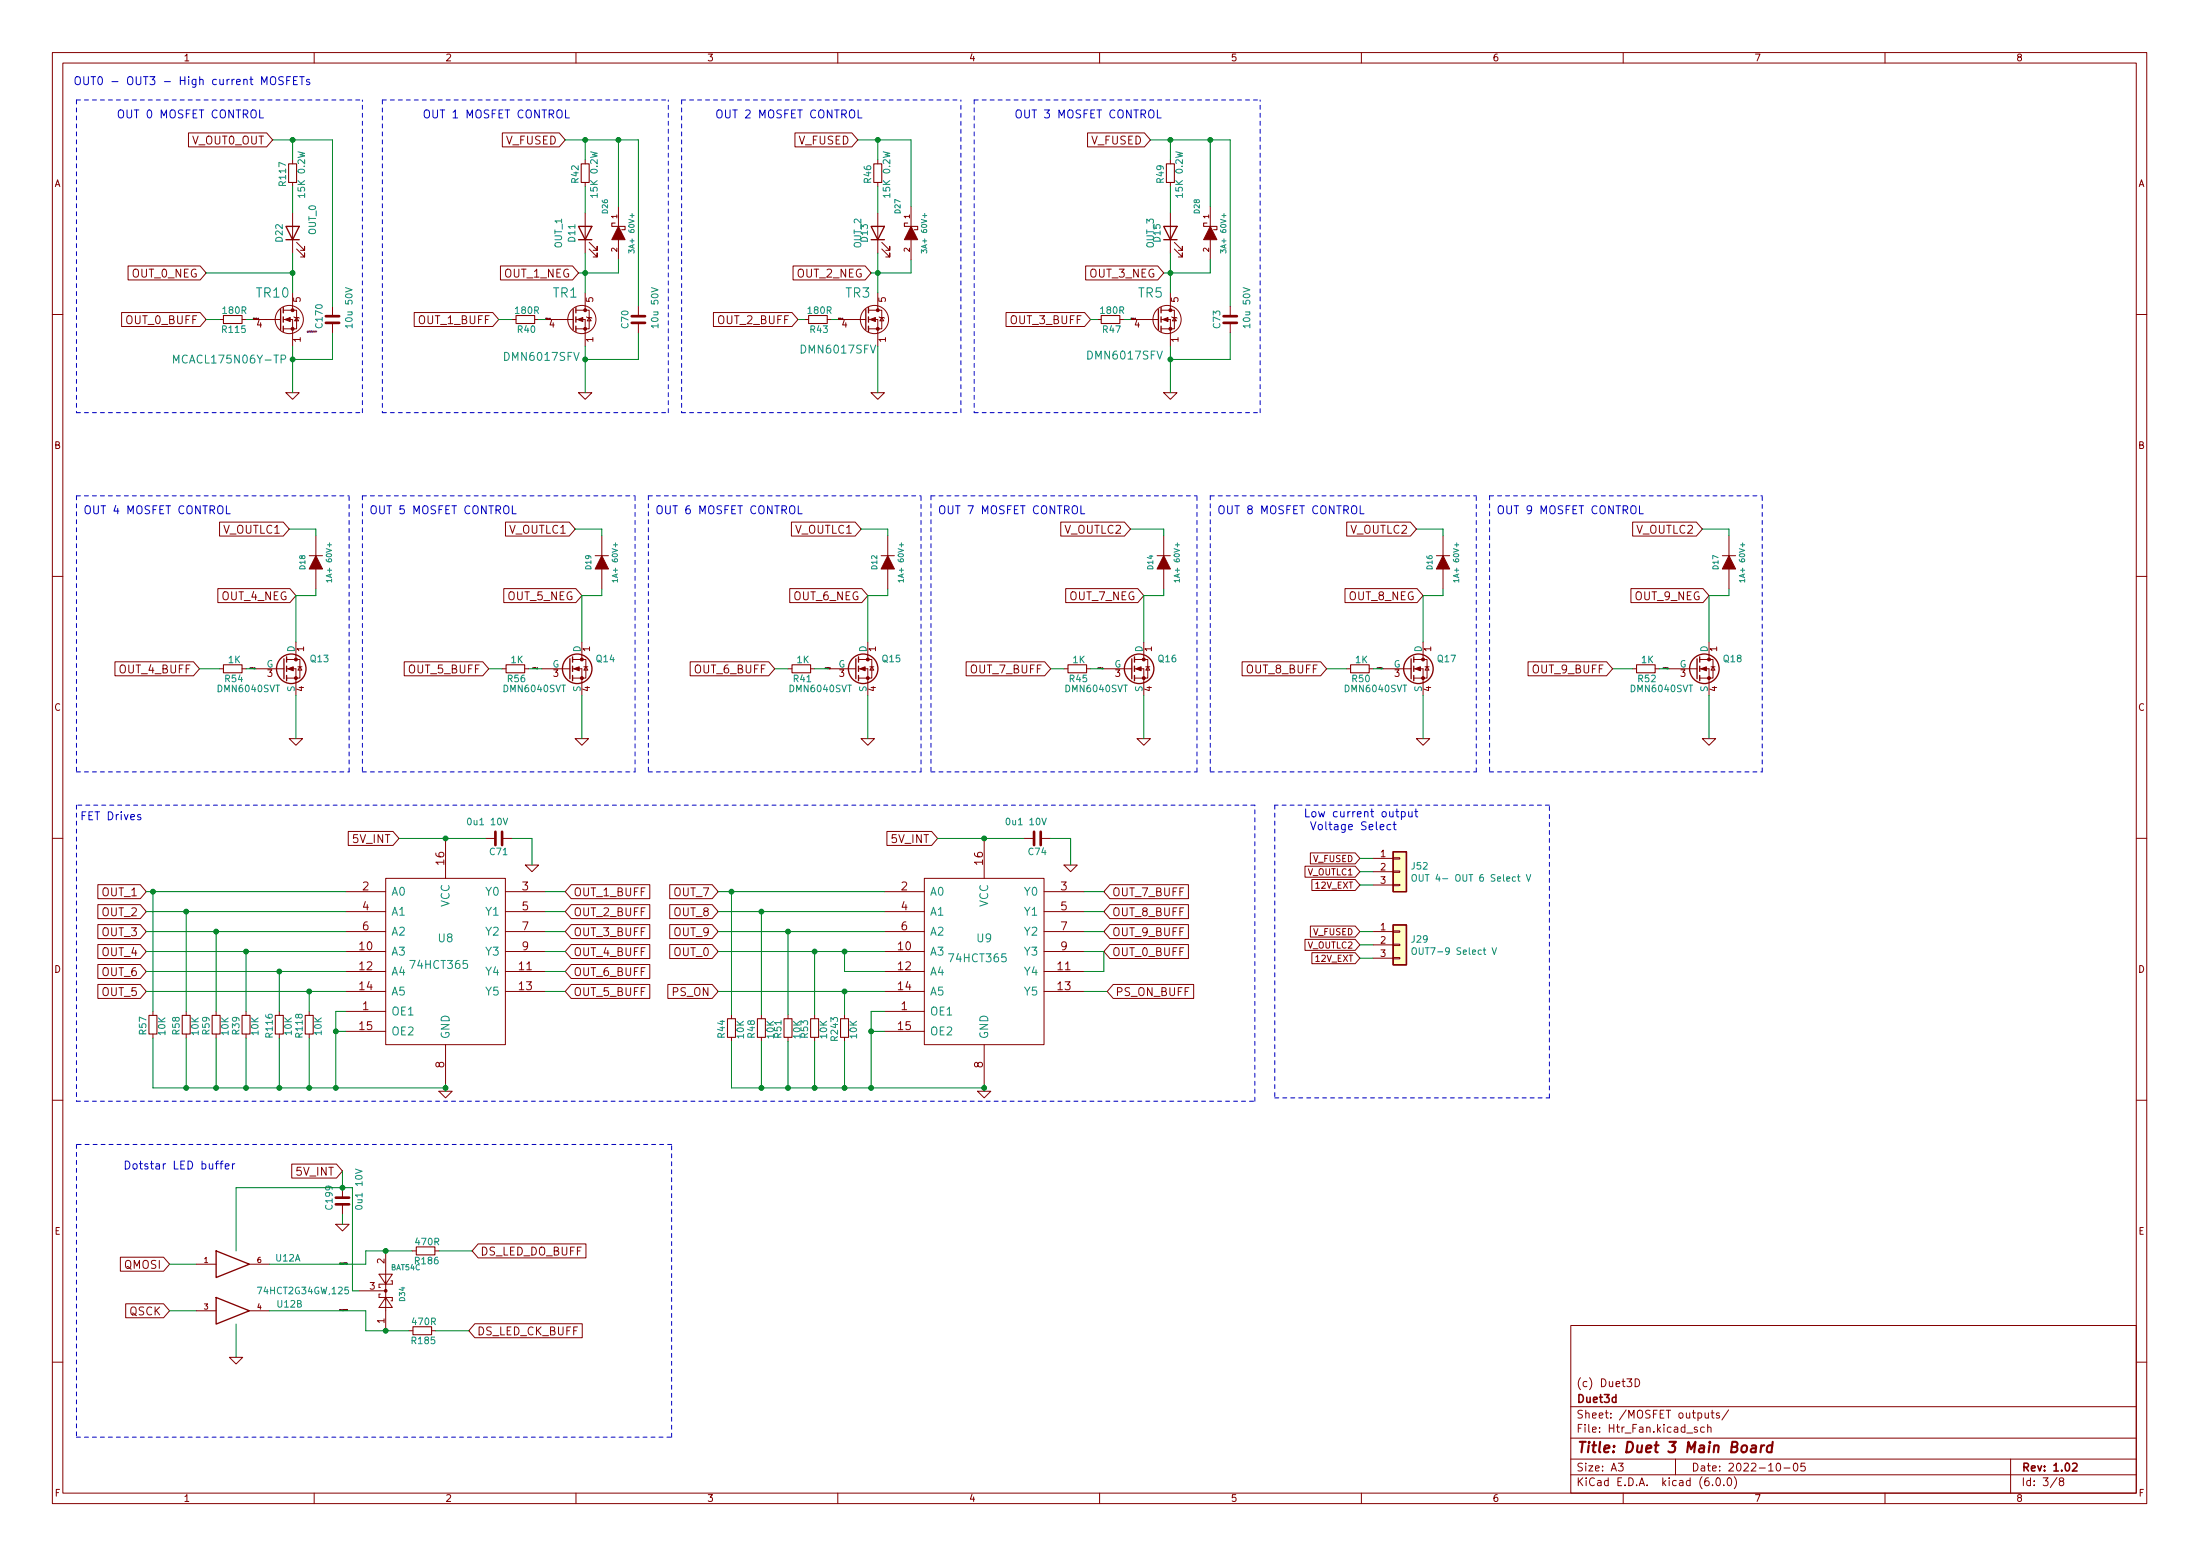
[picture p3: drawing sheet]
<svg xmlns="http://www.w3.org/2000/svg" width="420mm" height="297mm" viewBox="0 0 420 297" stroke-linecap="round" stroke-linejoin="round" font-family="sans-serif">
<g fill="none" stroke="#840000" stroke-width=".19">
<path d="M10 10h400v277h-400zM12 12h396v273h-396zM60 10v2M110 10v2M160 10v2M210 10v2M260 10v2M310 10v2M360 10v2M36 25.4h14.9l1.2 1.3-1.2 1.3h-14.9zM55.9 30.5v.8M55.9 34.8v.8"/>
<path d="M95.9 25.4h10.9l1.1 1.3-1.1 1.3h-10.9zM111.8 30.5v.8M111.8 34.8v.8M118.1 39.4v3.8M151.8 25.4h10.9l1.1 1.3-1.1 1.3h-10.9zM167.6 30.5v.8M167.6 34.8v.8M174 39.4v3.8M207.7 25.4h10.9l1.1 1.3-1.1 1.3h-10.9zM223.5 30.5v.8M223.5 34.8v.8M231.1 39.4v3.8"/>
<path d="M23.2 59.7h15l1.2 1.3-1.2 1.3h-15zM24.5 50.8h13.7l1.2 1.3-1.2 1.3h-13.7zM54.1 59.2h1.8M55.9 59.2h.7v3.6h-2.5M55.9 40.7v7.6M55.9 55.9v3.3M56.6 47.5l1.6 1.6v-.8v.8h-.8M56.6 46.3l1.6 1.5v-.8v.8h-.8M63.5 58.5v1.9M79.1 59.7h15l1.1 1.3-1.1 1.3h-15zM95.6 50.8h13.7l1.2 1.3-1.2 1.3h-13.7zM110 59.2h1.8"/>
<path d="M111.8 59.2h.7v3.6h-2.5M111.8 40.7v7.6M111.8 55.9v3.3M112.5 47.5l1.5 1.6v-.8v.8h-.7M112.5 46.3l1.5 1.5v-.8v.8h-.7M118.1 45.8v3.8M121.9 58.5v1.9M136.3 59.7h15l1.1 1.3-1.1 1.3h-15zM151.5 50.8h13.7l1.2 1.3-1.2 1.3h-13.7zM165.9 59.2h1.7M167.6 59.2h.8v3.6h-2.5M167.6 40.7v7.6"/>
<path d="M167.6 55.9v3.3M168.4 47.5l1.5 1.6v-.8v.8h-.7M168.4 46.3l1.5 1.5v-.8v.8h-.7M174 45.8v3.8M192.1 59.7h15l1.2 1.3-1.2 1.3h-15zM207.3 50.8h13.8l1.1 1.3-1.1 1.3h-13.8zM221.7 59.2h1.8M223.5 59.2h.8v3.6h-2.6M223.5 40.7v7.6M223.5 55.9v3.3M224.3 47.5l1.5 1.6v-.8v.8h-.8M224.3 46.3l1.5 1.5v-.8v.8h-.8"/>
<path d="M231.1 45.8v3.8M234.9 58.5v1.9M10 60h2M41.9 61h.8M46.2 61h.8M48.3 61h5.3M54.1 61h1.8v5.1M54.6 75h2.5l-1.2 1.2zM56.1 60.5l1 .2M56.6 60.6l.4 .7h-.7zM63.5 61.6v1.9M97.8 61h.8"/>
<path d="M102.1 61h.8M104.1 61h5.4M110 61h1.8v5.1M110.5 75h2.5l-1.2 1.2zM112 60.5l1 .2M112.5 60.6l.4 .7h-.8zM121.9 61.6v1.9M153.7 61h.7M158 61h.7M160 61h5.4M165.9 61h1.7v5.1M166.4 75h2.5l-1.3 1.2z"/>
<path d="M167.9 60.5l1 .2M168.4 60.6l.4 .7h-.8zM209.5 61h.8M213.9 61h.7M215.9 61h5.3M221.7 61h1.8v5.1M222.2 75h2.6l-1.3 1.2zM223.8 60.5l1 .2M224.3 60.6l.4 .7h-.8zM234.9 61.6v1.9M408 60h2M41.9 99.7h12.2l1.1 1.3-1.1 1.3h-12.2z"/>
<path d="M96.5 99.7h12.2l1.2 1.3-1.2 1.3h-12.2zM151.1 99.7h12.2l1.2 1.3-1.2 1.3h-12.2zM202.6 99.7h12.2l1.1 1.3-1.1 1.3h-12.2zM257.2 99.7h12.2l1.1 1.3-1.1 1.3h-12.2zM311.8 99.7h12.2l1.1 1.3-1.1 1.3h-12.2zM10 110h2M41.6 112.4h13.8l1.1 1.3-1.1 1.3h-13.8zM59.1 106.1h2.5M60.3 102.3v3.8M60.3 108.6v3.8M96.2 112.4h13.8l1.1 1.3-1.1 1.3h-13.8zM113.7 106.1h2.5"/>
<path d="M114.9 102.3v3.8M114.9 108.6v3.8M150.8 112.4h13.8l1.1 1.3-1.1 1.3h-13.8zM168.3 106.1h2.5M169.5 102.3v3.8M169.5 108.6v3.8M203.5 112.4h13.8l1.1 1.3-1.1 1.3h-13.8zM221 106.1h2.5M222.2 102.3v3.8M222.2 108.6v3.8M256.9 112.4h13.7l1.2 1.3-1.2 1.3h-13.7zM274.3 106.1h2.6"/>
<path d="M275.6 102.3v3.8M275.6 108.6v3.8M311.5 112.4h13.7l1.2 1.3-1.2 1.3h-13.7zM328.9 106.1h2.6M330.2 102.3v3.8M330.2 108.6v3.8M408 110h2M22 126.3h15l1.1 1.4-1.1 1.3h-15zM41.9 127.7h.8M46.2 127.7h.8M48.9 127.7h5.3M54.7 127.7h1.8v5.1"/>
<path d="M54.7 125.9h1.8M56.5 125.9h.8v3.5h-2.6M56.5 122.6v3.3M56.9 127.3h.8M57.3 127.3l.4 .6h-.8zM77.2 126.3h15l1.1 1.4-1.1 1.3h-15zM95.9 127.7h.7M100.2 127.7h.8M103.5 127.7h5.3M109.3 127.7h1.8v5.1M109.3 125.9h1.8M111.1 125.9h.8v3.5h-2.6"/>
<path d="M111.1 122.6v3.3M111.5 127.3h.8M111.9 127.3l.4 .6h-.8zM131.8 126.3h15l1.2 1.4-1.2 1.3h-15zM150.5 127.7h.8M154.8 127.7h.8M158.1 127.7h5.3M164 127.7h1.7v5.1M164 125.9h1.7M165.7 125.9h.8v3.5h-2.5M165.7 122.6v3.3M166.1 127.3h.8"/>
<path d="M166.5 127.3l.4 .6h-.8zM184.5 126.3h15l1.2 1.4-1.2 1.3h-15zM203.2 127.7h.8M207.5 127.7h.8M210.8 127.7h5.4M216.7 127.7h1.7v5.1M216.7 125.9h1.7M218.4 125.9h.8v3.5h-2.5M218.4 122.6v3.3M218.8 127.3h.8M219.2 127.3l.4 .6h-.8zM237.2 126.3h15l1.2 1.4-1.2 1.3h-15z"/>
<path d="M257.2 127.7h.7M261.5 127.7h.8M264.2 127.7h5.3M270 127.7h1.8v5.1M270 125.9h1.8M271.8 125.9h.7v3.5h-2.5M271.8 122.6v3.3M272.2 127.3h.7M272.5 127.3l.4 .6h-.7zM291.8 126.3h15l1.2 1.4-1.2 1.3h-15zM311.8 127.7h.7M316.1 127.7h.8"/>
<path d="M318.8 127.7h5.3M324.6 127.7h1.8v5.1M324.6 125.9h1.8M326.4 125.9h.8v3.5h-2.6M326.4 122.6v3.3M326.8 127.3h.7M327.2 127.3l.3 .6h-.7zM55.2 141h2.6l-1.3 1.3zM66.5 158.7h8.6l1.1 1.4-1.1 1.3h-8.6zM109.9 141h2.5l-1.3 1.3zM164.5 141h2.5l-1.3 1.3zM169.4 158.7h8.5l1.2 1.4-1.2 1.3h-8.5z"/>
<path d="M217.2 141h2.5l-1.3 1.3zM270.5 141h2.5l-1.2 1.3zM325.1 141h2.6l-1.3 1.3zM10 160h2M18.7 176.5h8.1l1.1 1.3-1.1 1.4h-8.1zM18.7 172.7h8.1l1.1 1.3-1.1 1.4h-8.1zM18.7 168.9h8.1l1.1 1.3-1.1 1.4h-8.1zM66 170.2h7.7M66 174h7.7M66 177.8h7.7M73.7 167.7h22.8v31.7h-22.8zM85.1 160.1v7.6"/>
<path d="M92.7 160.1h1.9M95.9 160.1h1.9M96.5 170.2h7.6M96.5 174h7.6M96.5 177.8h7.6M100.3 165.1h2.6l-1.3 1.3zM109.1 168.9h15v2.7h-15l-1.2-1.4zM109.1 172.7h15v2.7h-15l-1.2-1.4zM109.1 176.5h15v2.7h-15l-1.2-1.4zM127.9 168.9h8.1l1.2 1.3-1.2 1.4h-8.1zM127.9 176.5h8.1l1.2 1.3-1.2 1.4h-8.1zM127.9 172.7h8.1l1.2 1.3-1.2 1.4h-8.1z"/>
<path d="M168.9 170.2h7.6M168.9 174h7.6M168.9 177.8h7.6M176.5 167.7h22.9v31.7h-22.9zM188 160.1v7.6M195.6 160.1h1.9M198.8 160.1h1.9M199.4 170.2h7.6M199.4 174h7.6M199.4 177.8h7.6M203.2 165.1h2.5l-1.2 1.3zM212 172.7h15v2.7h-15l-1.2-1.4z"/>
<path d="M212 176.5h15v2.7h-15l-1.2-1.4zM212 168.9h15v2.7h-15l-1.2-1.4zM249.2 179.3h9.6l.9 1.1-.9 1h-9.6zM249.2 165.4h9.6l.9 1-.9 1.1h-9.6zM250.3 176.8h8.5l.9 1-.9 1.1h-8.5zM250.3 162.8h8.5l.9 1.1-.9 1h-8.5zM250.5 167.9h8.3l.9 1-.9 1.1h-8.3zM262.3 177.8h3.8M262.3 163.9h3.8M262.3 166.4h3.8M262.3 168.9h3.8M266.1 177.7h1.2v.3h-1.2z"/>
<path d="M266.1 168.8h1.2v.3h-1.2zM266.1 166.3h1.2v.2h-1.2zM266.1 163.7h1.2v.3h-1.2zM408 160h2M18.7 187.9h8.1l1.1 1.4-1.1 1.3h-8.1zM18.7 184.1h8.1l1.1 1.4-1.1 1.3h-8.1zM18.7 180.3h8.1l1.1 1.3-1.1 1.4h-8.1zM29.2 193.1v.7M29.2 197.4v.8M35.6 193.1v.7M35.6 197.4v.8M41.3 193.1v.7"/>
<path d="M41.3 197.4v.8M47 193.1v.7M47 197.4v.8M53.3 193.1v.7M53.3 197.4v.8M59.1 193.1v.7M59.1 197.4v.8M66 193.1h7.7M66 181.6h7.7M66 185.5h7.7M66 189.3h7.7M66 196.9h7.7"/>
<path d="M85.1 199.4v7.6M96.5 181.6h7.6M96.5 185.5h7.6M96.5 189.3h7.6M109.1 180.3h15v2.7h-15l-1.2-1.4zM109.1 187.9h15v2.7h-15l-1.2-1.3zM109.1 184.1h15v2.7h-15l-1.2-1.3zM127.5 187.9h8.5l1.2 1.4-1.2 1.3h-8.5zM127.9 180.3h8.1l1.2 1.3-1.2 1.4h-8.1zM139.7 193.7v.8M139.7 198v.8M145.4 193.7v.8"/>
<path d="M145.4 198v.8M150.5 193.7v.8M150.5 198v.8M155.6 193.7v.8M155.6 198v.8M161.3 193.7v.8M161.3 198v.8M168.9 193.1h7.6M168.9 181.6h7.6M168.9 185.5h7.6M168.9 189.3h7.6M168.9 196.9h7.6"/>
<path d="M188 199.4v7.6M199.4 181.6h7.6M199.4 185.5h7.6M199.4 189.3h7.6M212 180.3h15v2.7h-15l-1.2-1.4zM212.6 187.9h15.4v2.7h-15.4l-1.1-1.3zM250.5 181.9h8.3l.9 1-.9 1.1h-8.3zM262.3 180.4h3.8M262.3 182.9h3.8M266.1 182.8h1.2v.2h-1.2zM266.1 180.2h1.2v.3h-1.2zM10 210h2"/>
<path d="M83.8 208.3h2.6l-1.3 1.3zM186.7 208.3h2.5l-1.2 1.3zM408 210h2M55.7 222.2h8.6l1.1 1.4-1.1 1.3h-8.6zM64.1 233.7h2.6l-1.3 1.3zM65.4 226.7v1.9M65.4 229.9v1.9M73.7 238.8v15.2M78.7 238.8h.8M83.1 238.8h.7M91.3 237.5h20.6v2.6h-20.6l-1.1-1.3zM23 240h8.2l1.2 1.3-1.2 1.4h-8.2z"/>
<path d="M24 248.9h7.2l1.2 1.3-1.2 1.4h-7.2zM37.5 241.3h3.8M37.5 250.2h3.8M43.8 259.1h2.6l-1.3 1.3zM47.6 241.3h3.8M47.6 250.2h3.8M68.6 246.4h5.1M72.4 243.2h2.5l-1.2 1.9zM72.6 247.1h-.2v.6h2.5v.6h-.2M73.7 247.7l1.2 1.9h-2.5zM74.7 244.5h.2v.6h-2.5v.7h.2M78.1 254h.8"/>
<path d="M82.4 254h.8M90.7 252.7h20.5v2.7h-20.5l-1.2-1.4zM300 253h108v32h-108zM10 260h2M300 278.5h108M300 274.5h108M300 268.5h108M309.1 279.3h.9l-.5 .6 .4 .1v.7l-.2 .1-.6-.1M312.3 263.2a.76 .76 0 0 1 .8 .8 .76 .76 0 0 1-.8 .7zM320 278.5v3M324.1 272.5l-.3-.1-.2 .2v.2l.5 .2v.3h-.5M325.5 272.5l-.4-.1-.3 .3 .1 .6h.6"/>
<path d="M325.6 269.7l.1 .9 .4 .1 .2-.1M326.1 272.6l.3-.2 .3 .1 .1 .9M326.1 271.9v1.5M326.3 269.7v1M326.8 269.7h.6M327 269.2v1.3l.4 .2M328.4 269.8l-.4-.1-.2 .2 .1 .2 .5 .2v.3h-.6M330.1 269.1l-1.2 2M339.4 279.4l.2-.1a.8 .8 0 0 1 .5 .8 .8 .8 0 0 1-.5 .7 .99 .99 0 0 1-.2-1.4zM342.7 279.4l.2-.1a.8 .8 0 0 1 .5 .8 .8 .8 0 0 1-.5 .7 1 1 0 0 1-.2-1.4zM344.7 279.3h-.7l-.1 .7 .2-.1 .5 .1 .2 .2-.1 .5-.2 .1-.6-.1M384 278.5v6.5"/>
<path d="M408 260h2M60 285v2M110 285v2M160 285v2M210 285v2M260 285v2M300 281.5h108M310 285v2M327.1 283.5v.1M327.9 282.2l.2-.1a.8 .8 0 0 1 .5 .8 .8 .8 0 0 1-.5 .7 1 1 0 0 1-.2-1.4zM329.2 283.5v.1M330.1 282.2l.1-.1a.8 .8 0 0 1 .5 .8 .8 .8 0 0 1-.5 .7 1 1 0 0 1-.1-1.4z"/>
<path d="M331.2 281.9a1.72 1.72 0 0 1 0 2.3M340.7 280.2h1.2M360 285v2M392.9 282l-1.3 2M393.6 282.8l-.3-.3 .1-.2 .2-.2 .4 .1 .1 .2v.2l-.7 .2-.1 .2v.3l.3 .3 .4-.1 .1-.2v-.4l-.3-.1"/>
<circle cx="55.2" cy="61" r="2.69"/>
<circle cx="111.1" cy="61" r="2.69"/>
<circle cx="167" cy="61" r="2.69"/>
<circle cx="222.9" cy="61" r="2.69"/>
</g>
<path d="M395.8 279.5l.6-.2 .2 .2 .1 .2-.9 1.1h.9" fill="none" stroke="#840000" stroke-width=".3"/>
<path d="M334.6 276h.7v1.2M335.4 276.4l-.7 .1a.4 .4 0 0 0-.3 .3 .4 .4 0 0 0 .2 .4l.7-.1M336.4 275.9l-.2 1.3M337 275.9l-.4 .1-.3 .3M338.5 276a.66 .66 0 0 0-1 .3l-.1 .6 .2 .2h.7M338.6 275.2l-.3 2" fill="none" stroke="#840000" stroke-width=".4"/>
<g fill="none" stroke="#840000" stroke-width=".2">
<path d="M55.1 31.3h1.5v3.5h-1.5zM111 31.3h1.5v3.5h-1.5zM166.9 31.3h1.5v3.5h-1.5zM222.8 31.3h1.5v3.5h-1.5zM117.5 42.6h-.7v.6h2.6v.7h-.7M173.4 42.6h-.7v.6h2.6v.7h-.7M230.5 42.6h-.6v.6h2.5v.7h-.6M42.7 60.2h3.5v1.6h-3.5zM98.6 60.2h3.5v1.6h-3.5zM154.4 60.2h3.6v1.6h-3.6zM210.3 60.2h3.6v1.6h-3.6zM42.7 126.9h3.5v1.5h-3.5z"/>
<path d="M96.6 126.9h3.6v1.5h-3.6zM151.3 126.9h3.5v1.5h-3.5zM204 126.9h3.5v1.5h-3.5zM257.9 126.9h3.6v1.5h-3.6zM312.5 126.9h3.6v1.5h-3.6zM28.4 193.8h1.6v3.6h-1.6zM34.8 193.8h1.5v3.6h-1.5zM40.5 193.8h1.5v3.6h-1.5zM46.2 193.8h1.6v3.6h-1.6zM52.6 193.8h1.5v3.6h-1.5zM58.3 193.8h1.5v3.6h-1.5zM138.9 194.5h1.6v3.5h-1.6z"/>
<path d="M144.7 194.5h1.5v3.5h-1.5zM149.7 194.5h1.6v3.5h-1.6zM154.8 194.5h1.5v3.5h-1.5zM160.5 194.5h1.6v3.5h-1.6zM79.5 238h3.6v1.6h-3.6zM78.9 253.3h3.5v1.5h-3.5z"/>
</g>
<g fill="#840000" stroke="#840000" stroke-width=".19">
<path d="M231.1 43.2l1.3 2.6h-2.5z"/>
<path d="M222 61l1.1-.4v.8z"/>
<path d="M324.9 127.7l1-.4v.8z"/>
<path d="M330.2 106.1l1.3 2.5h-2.6z"/>
<path d="M270.3 127.7l1-.4v.8z"/>
<path d="M275.6 106.1l1.3 2.5h-2.6z"/>
<path d="M169.5 106.1l1.3 2.5h-2.5z"/>
<path d="M216.9 127.7l1-.4v.8z"/>
<path d="M118.1 43.2l1.3 2.6h-2.6z"/>
<path d="M110.3 61l1-.4v.8z"/>
<path d="M164.2 127.7l1-.4v.8z"/>
<path d="M222.2 106.1l1.3 2.5h-2.5z"/>
<path d="M114.9 106.1l1.3 2.5h-2.5z"/>
<path d="M109.6 127.7l1-.4v.8z"/>
<path d="M55 127.7l1-.4v.8z"/>
<path d="M60.3 106.1l1.3 2.5h-2.5z"/>
<path d="M174 43.2l1.3 2.6h-2.6z"/>
<path d="M54.4 61l1-.4v.8z"/>
<path d="M166.2 61l1-.4v.8z"/>
<circle cx="223.5" cy="62.8" r=".28"/>
<circle cx="223.5" cy="59.2" r=".28"/>
<circle cx="326.4" cy="129.4" r=".28"/>
<circle cx="326.4" cy="125.9" r=".28"/>
<circle cx="271.8" cy="129.4" r=".28"/>
<circle cx="271.8" cy="125.9" r=".28"/>
<circle cx="218.4" cy="129.4" r=".28"/>
<circle cx="218.4" cy="125.9" r=".28"/>
<circle cx="111.8" cy="62.8" r=".28"/>
<circle cx="111.8" cy="59.2" r=".28"/>
<circle cx="165.7" cy="129.4" r=".28"/>
<circle cx="165.7" cy="125.9" r=".28"/>
<circle cx="111.1" cy="129.4" r=".28"/>
<circle cx="111.1" cy="125.9" r=".28"/>
<circle cx="56.5" cy="129.4" r=".28"/>
<circle cx="56.5" cy="125.9" r=".28"/>
<circle cx="73.7" cy="246.4" r=".25"/>
<circle cx="55.9" cy="62.8" r=".28"/>
<circle cx="55.9" cy="59.2" r=".28"/>
<circle cx="167.6" cy="62.8" r=".28"/>
<circle cx="167.6" cy="59.2" r=".28"/>
</g>
<g fill="none" stroke="#008484" stroke-width=".19">
<path d="M66 54.9l1.2 .4-1.2 .4M120.1 48.3v-.6l.4 .3 .1-.3h.4l.1 .2-.1 .4M120.7 40.8v.7M124.4 54.9l1.3 .4-1.3 .4M176 48.3v-.6l.4 .3 .1-.3h.4l.1 .2-.1 .4M176.6 40.8v.7M233.1 48.3v-.6l.4 .3 .1-.3h.4l.1 .2-.1 .4M233.8 40.8v.7M237.4 54.9l1.3 .4-1.3 .4M33.1 69.3v-1.5l.6 1.1 .5-1.1v1.5M53.7 68.6l.7-.1 .2-.2-.1-.4-.2-.1h-.6v1.5M62.9 103.6v.8"/>
<path d="M63.3 110.8h-1l.3 .3M63.3 110.5v.6M117.5 103.6v.8M117.9 110.8h-1l.3 .3M117.9 110.5v.6M172.2 103.6v.8M172.5 110.8h-1l.3 .3M172.5 110.5v.6M224.9 103.6v.8M225.2 110.8h-1l.3 .3M225.2 110.5v.6M278.2 103.6v.8"/>
<path d="M278.6 110.8h-1l.3 .3M278.6 110.5v.6M332.8 103.6v.8M333.2 110.8h-1l.3 .3M333.2 110.5v.6M96.1 156.2l.4 1.3 .5-1.3M199 156.2l.4 1.3 .4-1.3M269.7 167.1l.3-.1a.43 .43 0 0 1 .5 .4v.4a.42 .42 0 0 1-.4 .4 .42 .42 0 0 1-.4-.4zM291.5 167l.4 1.2 .4-1.2M269.7 181.1l.3-.2a.43 .43 0 0 1 .5 .4v.5a.42 .42 0 0 1-.4 .4 .42 .42 0 0 1-.4-.4zM285 180.9l.4 1.3 .4-1.3M67.9 223.2l1.3 .4-1.3 .4"/>
</g>
<g fill="none" stroke="#840000" stroke-width=".25">
<path d="M53.6 59.1v3.8M54.1 58.7v1M54.6 43.2h2.5l-1.2 2.6zM54.6 45.8h2.5M109.5 59.1v3.8M110 58.7v1M110.5 43.2h2.5l-1.2 2.6zM110.5 45.8h2.5M165.4 59.1v3.8M165.9 58.7v1M166.4 43.2h2.5l-1.3 2.6zM166.4 45.8h2.5"/>
<path d="M221.2 59.1v3.8M221.7 58.7v1M222.2 43.2h2.6l-1.3 2.6zM222.2 45.8h2.6M54.1 60.5v1M54.1 62.3v1M110 60.5v1M110 62.3v1M165.9 60.5v1M165.9 62.3v1M221.7 60.5v1M221.7 62.3v1"/>
<path d="M54.2 125.8v3.8M54.7 125.4v1M54.7 127.2v1M54.7 128.9v1.1M108.8 125.8v3.8M109.3 125.4v1M109.3 127.2v1M109.3 128.9v1.1M163.4 125.8v3.8M164 125.4v1M164 127.2v1M164 128.9v1.1"/>
<path d="M216.2 125.8v3.8M216.7 125.4v1M216.7 127.2v1M216.7 128.9v1.1M269.5 125.8v3.8M270 125.4v1M270 127.2v1M270 128.9v1.1M324.1 125.8v3.8M324.6 125.4v1M324.6 127.2v1M324.6 128.9v1.1"/>
<path d="M266.1 176.6h2.5v7.6h-2.5zM266.1 162.6h2.5v7.6h-2.5zM41.3 238.8l6.3 2.5-6.3 2.6zM41.3 247.7l6.3 2.5-6.3 2.6z"/>
<circle cx="55.6" cy="127.7" r="2.82"/>
<circle cx="110.2" cy="127.7" r="2.82"/>
<circle cx="164.8" cy="127.7" r="2.82"/>
<circle cx="217.6" cy="127.7" r="2.82"/>
<circle cx="270.9" cy="127.7" r="2.82"/>
<circle cx="325.5" cy="127.7" r="2.82"/>
</g>
<path d="M62.2 61.6h2.6M62.2 60.4h2.6M120.6 61.6h2.6M120.6 60.4h2.6M233.7 61.6h2.5M233.7 60.4h2.5M94.6 158.8v2.5M95.9 158.8v2.5M197.5 158.8v2.5M198.8 158.8v2.5M64.1 229.9h2.6M64.1 228.6h2.6" fill="none" stroke="#840000" stroke-width=".51"/>
<g fill="#ffffc2" stroke="#ffffc2" stroke-width=".19">
<path d="M266.1 176.6h2.5v7.6h-2.5z"/>
<path d="M266.1 162.6h2.5v7.6h-2.5z"/>
</g>
<path d="M48.7 127.6l-.1-.1v.2M102.6 127.6v-.1v.2M158.5 127.6l-.1-.1v.2M210.6 127.6l-.1-.1v.2M263.9 127.6v-.1l-.1 .2M318.5 127.6v-.1v.2M66.2 241.3l.1-.2v.2M66.2 250.1l.1-.1h-.1l.1 .2v-.1" fill="none" stroke="#000" stroke-width=".19"/>
<g fill="none" stroke="#0000c2" stroke-width=".19">
<path d="M51.7 14.9a.51 .51 0 0 1 .6-.3 .51 .51 0 0 1 .4 .5v.6a.51 .51 0 0 1-.6 .5 .51 .51 0 0 1-.5-.5zM54.1 14.7l-.6-.1-.3 .3 .2 .4 .6 .3v.4l-.2 .2-.6-.1M54.8 15.4h.5M55.5 14.6h-.7v1.6M56.1 15.4h.5M56.8 14.6h-.7v1.6h.7M57.2 14.6h.9M57.7 14.6v1.6M59.1 15.2l-.3-.1-.3 .3 .1 .2 .5 .1v.4h-.6M49.6 21v1.5h.7M108 21v1.5h.7M163.9 21v1.5h.7"/>
<path d="M221 21v1.5h.8M43.2 96.6v1.5h.8M97.8 96.6v1.5h.8M152.5 96.6v1.5h.7M206.4 96.6v1.5h.8M259.8 96.6v1.5h.7M313.1 96.6v1.5h.7M26.9 155.6l-.4-.1-.2 .2v.2l.6 .2v.3h-.6M263.6 157.9l.7-.2-.1-.2-.4-.1-.2 .2 .1 .7h.5M265.6 157.5l-.4-.1-.3 .3 .1 .6h.6M266 157.4h.6M266.3 156.9v1.3l.3 .2"/>
<path d="M267.6 155l.5-.1 .3 .3v.5l-.2 .2h-.6M267.6 154.9v1.6M269 154.9l.1 1h.4l.2-.1M269.7 154.9v1M270.2 154.9h.6M270.4 154.4v1.3l.4 .2M42 222.2h.6M42.6 221.6l-.4 .3v1.3M43 222.7l.7-.2v-.3h-.5l-.2 .2 .1 .7h.6M44.4 222.2v1M44.8 222.2h-.3l-.1 .2"/>
</g>
<g fill="none" stroke="#0000c2" stroke-width=".19" stroke-dasharray=".8 .8">
<path d="M14.6 19.1h54.6M14.6 19.1v59.7M73 19.1v59.7M73 19.1h54.6M130.2 19.1h53.3M130.2 19.1v59.7M186.1 19.1h54.6M186.1 19.1v59.7M14.6 78.8h54.6M69.2 78.8v-59.7M73 78.8h54.6M127.6 78.8v-59.7"/>
<path d="M130.2 78.8h53.3M183.5 78.8v-59.7M186.1 78.8h54.6M240.7 78.8v-59.7M14.6 94.7h52.1M14.6 94.7v52.7M69.2 94.7v52.7M69.2 94.7h52.1M123.8 94.7v52.7M123.8 94.7h52.1M177.8 94.7h50.8M177.8 94.7v52.7"/>
<path d="M231.1 94.7h50.8M231.1 94.7v52.7M284.5 94.7v52.7M284.5 94.7h52M14.6 153.7v56.5M14.6 147.4h52.1M66.7 147.4v-52.7M69.2 147.4h52.1M121.3 147.4v-52.7M123.8 147.4h52.1M175.9 147.4v-52.7M177.8 147.4h50.8"/>
<path d="M228.6 147.4v-52.7M231.1 147.4h50.8M239.6 153.7h-225M243.5 153.7v55.9M281.9 147.4v-52.7M284.5 147.4h52M295.9 153.7h-52.4M336.5 147.4v-52.7M14.6 218.5v55.9M14.6 210.2h225M128.3 218.5h-113.7M239.6 210.2v-56.5"/>
<path d="M243.5 209.6h52.4M295.9 209.6v-55.9M14.6 274.4h113.7M128.3 274.4v-55.9"/>
</g>
<g fill="none" stroke="#008400" stroke-width=".19">
<path d="M52.1 26.7h11.4v31.8M55.9 26.7v3.8M55.9 35.6v5.1M107.9 26.7h14v31.8M111.8 26.7v3.8M111.8 35.6v5.1M118.1 26.7v12.7M163.8 26.7h10.2v12.7M167.6 26.7v3.8M167.6 35.6v5.1M219.7 26.7h15.2v31.8M223.5 26.7v3.8"/>
<path d="M223.5 35.6v5.1M231.1 26.7v12.7M39.4 52.1h16.5M55.9 48.3v7.6M111.8 48.3v7.6M118.1 49.6v2.5h-7.6M167.6 48.3v7.6M174 49.6v2.5h-7.6M223.5 48.3v7.6M231.1 49.6v2.5h-8.9M39.4 61h2.5M47 61h1.3"/>
<path d="M55.9 66.1v8.9M63.5 63.5v5.1h-7.6M95.2 61h2.6M102.9 61h1.2M111.8 66.1v8.9M121.9 63.5v5.1h-10.1M152.4 61h1.3M158.7 61h1.3M167.6 66.1v8.9M208.3 61h1.2M214.6 61h1.3M223.5 66.1v8.9"/>
<path d="M234.9 63.5v5.1h-11.4M55.2 101h5.1v1.3M60.3 112.4v1.3h-3.8v8.9M109.9 101h5v1.3M114.9 112.4v1.3h-3.8v8.9M164.5 101h5v1.3M169.5 112.4v1.3h-3.8v8.9M215.9 101h6.3v1.3M222.2 112.4v1.3h-3.8v8.9M270.5 101h5.1v1.3M275.6 112.4v1.3h-3.8v8.9M325.1 101h5.1v1.3"/>
<path d="M330.2 112.4v1.3h-3.8v8.9M38.1 127.7h3.8M47 127.7h1.9M56.5 132.8v8.2M93.3 127.7h2.6M101 127.7h2.5M111.1 132.8v8.2M148 127.7h2.5M155.6 127.7h2.5M165.7 132.8v8.2M200.7 127.7h2.5M208.3 127.7h2.5"/>
<path d="M218.4 132.8v8.2M253.4 127.7h3.8M262.3 127.7h1.9M271.8 132.8v8.2M308 127.7h3.8M316.9 127.7h1.9M326.4 132.8v8.2M27.9 177.8h38.1M27.9 174h38.1M27.9 170.2h38.1M29.2 170.2v22.9M35.6 174v19.1"/>
<path d="M41.3 177.8v15.3M76.2 160.1h16.5M97.8 160.1h3.8v5M104.1 177.8h3.8M104.1 174h3.8M104.1 170.2h3.8M137.2 177.8h31.7M137.2 174h31.7M137.2 170.2h31.7M139.7 170.2v23.5M145.4 174v19.7M150.5 177.8v15.9"/>
<path d="M179.1 160.1h16.5M200.7 160.1h3.8v5M207 177.8h3.8M207 174h3.8M207 170.2h3.8M259.7 177.8h2.6M259.7 163.9h2.6M259.7 166.4h2.6M259.7 168.9h2.6M27.9 189.3h38.1M27.9 181.6h38.1M27.9 185.5h38.1"/>
<path d="M29.2 198.2v9.5h55.9M35.6 198.2v9.5M41.3 198.2v9.5M47 181.6v11.5M47 198.2v9.5M53.3 185.5v7.6M53.3 198.2v9.5M59.1 189.3v3.8M59.1 198.2v9.5M64.1 196.9h1.9M66 193.1h-1.9v14.6M104.1 189.3h3.8"/>
<path d="M104.1 181.6h3.8M104.1 185.5h3.8M137.2 189.3h31.7M137.2 181.6h31.7M139.7 198.8v8.9h48.3M145.4 198.8v8.9M150.5 198.8v8.9M155.6 181.6v12.1M155.6 198.8v8.9M161.3 181.6v3.9h7.6M161.3 189.3v4.4M161.3 198.8v8.9"/>
<path d="M166.4 196.9h2.5M168.9 193.1h-2.5v14.6M207 189.3h4.5M207 181.6h3.8v3.9h-3.8M259.7 182.9h2.6M259.7 180.4h2.6M85.1 207v1.3M188 207v1.3M45.1 238.8v-12.1h22.2v19.7h1.3M65.4 223.6v3.1M65.4 231.8v1.9M78.7 238.8h-8.9v2.5h-18.4"/>
<path d="M83.8 238.8h6.4M32.4 241.3h5.1M32.4 250.2h5.1M45.1 252.8v6.3M51.4 250.2h18.4v3.8h8.3M83.2 254h6.3"/>
</g>
<g fill="#008400" stroke="#008400" stroke-width=".19">
<circle cx="145.4" cy="174" r=".46"/>
<circle cx="139.7" cy="170.2" r=".46"/>
<circle cx="166.4" cy="207.7" r=".46"/>
<circle cx="166.4" cy="196.9" r=".46"/>
<circle cx="161.3" cy="189.3" r=".46"/>
<circle cx="150.5" cy="207.7" r=".46"/>
<circle cx="161.3" cy="207.7" r=".46"/>
<circle cx="155.6" cy="207.7" r=".46"/>
<circle cx="145.4" cy="207.7" r=".46"/>
<circle cx="150.5" cy="177.8" r=".46"/>
<circle cx="59.1" cy="189.3" r=".46"/>
<circle cx="41.3" cy="177.8" r=".46"/>
<circle cx="53.3" cy="185.5" r=".46"/>
<circle cx="47" cy="181.6" r=".46"/>
<circle cx="35.6" cy="207.7" r=".46"/>
<circle cx="41.3" cy="207.7" r=".46"/>
<circle cx="29.2" cy="170.2" r=".46"/>
<circle cx="65.4" cy="226.7" r=".46"/>
<circle cx="73.7" cy="238.8" r=".46"/>
<circle cx="47" cy="207.7" r=".46"/>
<circle cx="53.3" cy="207.7" r=".46"/>
<circle cx="59.1" cy="207.7" r=".46"/>
<circle cx="64.1" cy="196.9" r=".46"/>
<circle cx="73.7" cy="254" r=".46"/>
<circle cx="85.1" cy="207.7" r=".46"/>
<circle cx="64.1" cy="207.7" r=".46"/>
<circle cx="167.6" cy="26.7" r=".46"/>
<circle cx="111.8" cy="26.7" r=".46"/>
<circle cx="118.1" cy="26.7" r=".46"/>
<circle cx="223.5" cy="52.1" r=".46"/>
<circle cx="223.5" cy="68.6" r=".46"/>
<circle cx="188" cy="160.1" r=".46"/>
<circle cx="167.6" cy="52.1" r=".46"/>
<circle cx="155.6" cy="181.6" r=".46"/>
<circle cx="188" cy="207.7" r=".46"/>
<circle cx="161.3" cy="181.6" r=".46"/>
<circle cx="223.5" cy="26.7" r=".46"/>
<circle cx="231.1" cy="26.7" r=".46"/>
<circle cx="55.9" cy="52.1" r=".46"/>
<circle cx="35.6" cy="174" r=".46"/>
<circle cx="55.9" cy="68.6" r=".46"/>
<circle cx="85.1" cy="160.1" r=".46"/>
<circle cx="55.9" cy="26.7" r=".46"/>
<circle cx="111.8" cy="68.6" r=".46"/>
<circle cx="111.8" cy="52.1" r=".46"/>
</g>
<text font-size="2.8" fill="#840000" x="301" y="277.3">Title: Duet 3 Main Board</text>
<g font-size="2.5" fill="#008484">
<text x="49" y="56.8">TR10</text>
<text x="105.6" y="56.8">TR1</text>
<text x="161.5" y="56.8">TR3</text>
<text x="217.4" y="56.8">TR5</text>
</g>
<g font-size="2.1" fill="#0000c2">
<text x="14" y="16.2">OUT0 - OUT3 - High current MOSFETs</text>
<text x="22.2" y="22.6">OUT 0 MOSFET CONTROL</text>
<text x="80.6" y="22.6">OUT 1 MOSFET CONTROL</text>
<text x="136.5" y="22.6">OUT 2 MOSFET CONTROL</text>
<text x="193.7" y="22.6">OUT 3 MOSFET CONTROL</text>
<text x="15.9" y="98.1">OUT 4 MOSFET CONTROL</text>
<text x="70.5" y="98.1">OUT 5 MOSFET CONTROL</text>
<text x="125.1" y="98.1">OUT 6 MOSFET CONTROL</text>
<text x="179.1" y="98.1">OUT 7 MOSFET CONTROL</text>
<text x="232.4" y="98.1">OUT 8 MOSFET CONTROL</text>
<text x="285.8" y="98.1">OUT 9 MOSFET CONTROL</text>
<text x="15.2" y="156.6">FET Drives</text>
<text x="248.9" y="156">Low current output</text>
<text x="249.5" y="158.5">Voltage Select</text>
<text x="23.5" y="223.2">Dotstar LED buffer</text>
</g>
<g font-size="2.1" fill="#840000">
<text x="36.6" y="27.6">V_OUT0_OUT</text>
<text x="96.6" y="27.6">V_FUSED</text>
<text x="152.5" y="27.6">V_FUSED</text>
<text x="208.4" y="27.6">V_FUSED</text>
<text x="25.2" y="53">OUT_0_NEG</text>
<text x="96.3" y="53">OUT_1_NEG</text>
<text x="152.2" y="53">OUT_2_NEG</text>
<text x="208.1" y="53">OUT_3_NEG</text>
<text x="24.2" y="61.9">OUT_0_BUFF</text>
<text x="80" y="61.9">OUT_1_BUFF</text>
<text x="137.2" y="61.9">OUT_2_BUFF</text>
<text x="193.1" y="61.9">OUT_3_BUFF</text>
<text x="42.6" y="101.9">V_OUTLC1</text>
<text x="97.2" y="101.9">V_OUTLC1</text>
<text x="151.9" y="101.9">V_OUTLC1</text>
<text x="203.3" y="101.9">V_OUTLC2</text>
<text x="257.9" y="101.9">V_OUTLC2</text>
<text x="312.5" y="101.9">V_OUTLC2</text>
<text x="42.4" y="114.6">OUT_4_NEG</text>
<text x="97" y="114.6">OUT_5_NEG</text>
<text x="151.6" y="114.6">OUT_6_NEG</text>
<text x="204.3" y="114.6">OUT_7_NEG</text>
<text x="257.6" y="114.6">OUT_8_NEG</text>
<text x="312.2" y="114.6">OUT_9_NEG</text>
<text x="22.9" y="128.5">OUT_4_BUFF</text>
<text x="78.1" y="128.5">OUT_5_BUFF</text>
<text x="132.8" y="128.5">OUT_6_BUFF</text>
<text x="185.5" y="128.5">OUT_7_BUFF</text>
<text x="238.2" y="128.5">OUT_8_BUFF</text>
<text x="292.8" y="128.5">OUT_9_BUFF</text>
<text x="67.5" y="160.9">5V_INT</text>
<text x="170.4" y="160.9">5V_INT</text>
<text x="84.8" y="165" transform="rotate(-90 84.8 165)">16</text>
<text x="187.7" y="165" transform="rotate(-90 187.7 165)">16</text>
<text x="19.6" y="171.1">OUT_1</text>
<text x="69.3" y="170">2</text>
<text x="69.3" y="173.8">4</text>
<text x="99.7" y="170">3</text>
<text x="99.7" y="173.8">5</text>
<text x="109.5" y="171.1">OUT_1_BUFF</text>
<text x="128.8" y="171.1">OUT_7</text>
<text x="172.1" y="170">2</text>
<text x="172.1" y="173.8">4</text>
<text x="202.6" y="170">3</text>
<text x="202.6" y="173.8">5</text>
<text x="212.3" y="171.1">OUT_7_BUFF</text>
<text x="19.6" y="178.7">OUT_3</text>
<text x="19.6" y="174.9">OUT_2</text>
<text x="69.3" y="177.6">6</text>
<text x="99.7" y="177.6">7</text>
<text x="109.5" y="174.9">OUT_2_BUFF</text>
<text x="109.5" y="178.7">OUT_3_BUFF</text>
<text x="128.8" y="178.7">OUT_9</text>
<text x="128.8" y="174.9">OUT_8</text>
<text x="172.1" y="177.6">6</text>
<text x="202.6" y="177.6">7</text>
<text x="212.3" y="174.9">OUT_8_BUFF</text>
<text x="212.3" y="178.7">OUT_9_BUFF</text>
<text x="19.6" y="182.5">OUT_4</text>
<text x="68.7" y="181.4">10</text>
<text x="68.7" y="185.2">12</text>
<text x="99.1" y="185.2">11</text>
<text x="99.7" y="181.4">9</text>
<text x="109.5" y="182.5">OUT_4_BUFF</text>
<text x="128.8" y="182.5">OUT_0</text>
<text x="171.5" y="181.4">10</text>
<text x="171.5" y="185.2">12</text>
<text x="202" y="185.2">11</text>
<text x="202.6" y="181.4">9</text>
<text x="212.3" y="182.5">OUT_0_BUFF</text>
<text x="19.6" y="190.1">OUT_5</text>
<text x="19.6" y="186.3">OUT_6</text>
<text x="68.7" y="189">14</text>
<text x="99.1" y="189">13</text>
<text x="109.5" y="190.1">OUT_5_BUFF</text>
<text x="109.5" y="186.3">OUT_6_BUFF</text>
<text x="128.4" y="190.1">PS_ON</text>
<text x="171.5" y="189">14</text>
<text x="202" y="189">13</text>
<text x="213" y="190.1">PS_ON_BUFF</text>
<text x="68.7" y="196.6">15</text>
<text x="69.3" y="192.8">1</text>
<text x="171.5" y="196.6">15</text>
<text x="172.1" y="192.8">1</text>
<text x="84.8" y="203.8" transform="rotate(-90 84.8 203.8)">8</text>
<text x="187.7" y="203.8" transform="rotate(-90 187.7 203.8)">8</text>
<text x="56.7" y="224.4">5V_INT</text>
<text x="91.7" y="239.7">DS_LED_DO_BUFF</text>
<text x="23.8" y="242.2">QMOSI</text>
<text x="24.7" y="251.1">QSCK</text>
<text x="91.1" y="254.9">DS_LED_CK_BUFF</text>
<text x="301" y="267.8">Duet3d</text>
<text x="301" y="264.8">(c) Duet3D</text>
<text x="301" y="273.5">File: Htr_Fan.kicad_sch</text>
<text x="301" y="270.8">Sheet: /MOSFET outputs/</text>
<text x="301" y="280.9">Size: A3</text>
<text x="323" y="280.9">Date: 2022-10-05</text>
<text x="386" y="280.9">Rev: 1.02</text>
<text x="301" y="283.7">KiCad E.D.A. kicad (6.0.0)</text>
<text x="386" y="283.7">Id: 3/8</text>
</g>
<g font-size="2.1" fill="#008484">
<text x="33.8" y="69.4">MCACL175N06Y-TP</text>
<text x="96.5" y="68.9">DMN6017SFV</text>
<text x="153.2" y="67.5">DMN6017SFV</text>
<text x="207.9" y="68.6">DMN6017SFV</text>
<text x="74.7" y="171">A0</text>
<text x="85.9" y="173.2" transform="rotate(-90 85.9 173.2)">VCC</text>
<text x="92.9" y="171">Y0</text>
<text x="177.5" y="171">A0</text>
<text x="188.7" y="173.2" transform="rotate(-90 188.7 173.2)">VCC</text>
<text x="195.8" y="171">Y0</text>
<text x="74.7" y="174.8">A1</text>
<text x="74.7" y="178.6">A2</text>
<text x="83.7" y="179.9">U8</text>
<text x="92.9" y="174.8">Y1</text>
<text x="92.9" y="178.6">Y2</text>
<text x="177.5" y="174.8">A1</text>
<text x="177.5" y="178.6">A2</text>
<text x="186.6" y="179.9">U9</text>
<text x="195.8" y="174.8">Y1</text>
<text x="195.8" y="178.6">Y2</text>
<text x="74.7" y="182.4">A3</text>
<text x="78.7" y="184.9">74HCT365</text>
<text x="92.9" y="182.4">Y3</text>
<text x="177.5" y="182.4">A3</text>
<text x="181.6" y="183.7">74HCT365</text>
<text x="195.8" y="182.4">Y3</text>
<text x="74.7" y="186.2">A4</text>
<text x="74.7" y="190">A5</text>
<text x="92.9" y="186.2">Y4</text>
<text x="92.9" y="190">Y5</text>
<text x="177.5" y="186.2">A4</text>
<text x="177.5" y="190">A5</text>
<text x="195.8" y="186.2">Y4</text>
<text x="195.8" y="190">Y5</text>
<text x="74.7" y="193.8">OE1</text>
<text x="74.7" y="197.6">OE2</text>
<text x="177.5" y="193.8">OE1</text>
<text x="177.5" y="197.6">OE2</text>
<text x="85.9" y="198.4" transform="rotate(-90 85.9 198.4)">GND</text>
<text x="188.7" y="198.4" transform="rotate(-90 188.7 198.4)">GND</text>
</g>
<g font-size="1.8" fill="#840000">
<text x="35" y="11.7">1</text>
<text x="85" y="11.7">2</text>
<text x="135" y="11.7">3</text>
<text x="185" y="11.7">4</text>
<text x="235" y="11.7">5</text>
<text x="285" y="11.7">6</text>
<text x="335" y="11.7">7</text>
<text x="385" y="11.7">8</text>
<text x="10.3" y="35.7">A</text>
<text x="408.3" y="35.7">A</text>
<text x="57.4" y="57.7" transform="rotate(-90 57.4 57.7)">5</text>
<text x="113.3" y="57.7" transform="rotate(-90 113.3 57.7)">5</text>
<text x="169.2" y="57.7" transform="rotate(-90 169.2 57.7)">5</text>
<text x="225" y="57.7" transform="rotate(-90 225 57.7)">5</text>
<text x="49" y="62.5">4</text>
<text x="57.4" y="65.3" transform="rotate(-90 57.4 65.3)">1</text>
<text x="104.9" y="62.5">4</text>
<text x="113.3" y="65.3" transform="rotate(-90 113.3 65.3)">1</text>
<text x="160.8" y="62.5">4</text>
<text x="169.2" y="65.3" transform="rotate(-90 169.2 65.3)">1</text>
<text x="216.7" y="62.5">4</text>
<text x="225" y="65.3" transform="rotate(-90 225 65.3)">1</text>
<text x="10.3" y="85.7">B</text>
<text x="408.3" y="85.7">B</text>
<text x="58" y="124.4" transform="rotate(-90 58 124.4)">1</text>
<text x="112.6" y="124.4" transform="rotate(-90 112.6 124.4)">1</text>
<text x="167.3" y="124.4" transform="rotate(-90 167.3 124.4)">1</text>
<text x="220" y="124.4" transform="rotate(-90 220 124.4)">1</text>
<text x="273.3" y="124.4" transform="rotate(-90 273.3 124.4)">1</text>
<text x="327.9" y="124.4" transform="rotate(-90 327.9 124.4)">1</text>
<text x="51.1" y="129.2">3</text>
<text x="58" y="132" transform="rotate(-90 58 132)">4</text>
<text x="105.7" y="129.2">3</text>
<text x="112.6" y="132" transform="rotate(-90 112.6 132)">4</text>
<text x="160.3" y="129.2">3</text>
<text x="167.3" y="132" transform="rotate(-90 167.3 132)">4</text>
<text x="213" y="129.2">3</text>
<text x="220" y="132" transform="rotate(-90 220 132)">4</text>
<text x="266.3" y="129.2">3</text>
<text x="273.3" y="132" transform="rotate(-90 273.3 132)">4</text>
<text x="320.9" y="129.2">3</text>
<text x="327.9" y="132" transform="rotate(-90 327.9 132)">4</text>
<text x="10.3" y="135.7">C</text>
<text x="408.3" y="135.7">C</text>
<text x="263.7" y="163.6">1</text>
<text x="263.7" y="166.2">2</text>
<text x="263.7" y="168.7">3</text>
<text x="263.7" y="177.6">1</text>
<text x="10.3" y="185.7">D</text>
<text x="263.7" y="180.1">2</text>
<text x="263.7" y="182.7">3</text>
<text x="408.3" y="185.7">D</text>
<text x="10.4" y="235.7">E</text>
<text x="408.4" y="235.7">E</text>
<text x="73.4" y="241.2" transform="rotate(-90 73.4 241.2)">2</text>
<text x="70.6" y="246.2">3</text>
<text x="73.4" y="252.6" transform="rotate(-90 73.4 252.6)">1</text>
<text x="10.4" y="285.7">F</text>
<text x="35" y="286.7">1</text>
<text x="85" y="286.7">2</text>
<text x="135" y="286.7">3</text>
<text x="185" y="286.7">4</text>
<text x="235" y="286.7">5</text>
<text x="285" y="286.7">6</text>
<text x="335" y="286.7">7</text>
<text x="385" y="286.7">8</text>
<text x="408.4" y="285.7">F</text>
</g>
<g font-size="1.8" fill="#008484">
<text x="54.6" y="35.4" transform="rotate(-90 54.6 35.4)">R117</text>
<text x="110.5" y="34.9" transform="rotate(-90 110.5 34.9)">R42</text>
<text x="166.4" y="34.9" transform="rotate(-90 166.4 34.9)">R46</text>
<text x="222.2" y="34.9" transform="rotate(-90 222.2 34.9)">R49</text>
<text x="58.2" y="37.3" transform="rotate(-90 58.2 37.3)">15K 0.2W</text>
<text x="114.1" y="37.3" transform="rotate(-90 114.1 37.3)">15K 0.2W</text>
<text x="170" y="37.3" transform="rotate(-90 170 37.3)">15K 0.2W</text>
<text x="225.9" y="37.3" transform="rotate(-90 225.9 37.3)">15K 0.2W</text>
<text x="54" y="46.1" transform="rotate(-90 54 46.1)">D22</text>
<text x="60.3" y="44.8" transform="rotate(-90 60.3 44.8)">OUT_0</text>
<text x="107.3" y="47.3" transform="rotate(-90 107.3 47.3)">OUT_1</text>
<text x="109.9" y="46.1" transform="rotate(-90 109.9 46.1)">D11</text>
<text x="164.5" y="47.3" transform="rotate(-90 164.5 47.3)">OUT_2</text>
<text x="165.7" y="46.1" transform="rotate(-90 165.7 46.1)">D13</text>
<text x="220.3" y="47.3" transform="rotate(-90 220.3 47.3)">OUT_3</text>
<text x="221.6" y="46.1" transform="rotate(-90 221.6 46.1)">D15</text>
<text x="42.6" y="59.9">180R</text>
<text x="98.5" y="59.9">180R</text>
<text x="154.4" y="59.9">180R</text>
<text x="210.3" y="59.9">180R</text>
<text x="42.5" y="63.5">R115</text>
<text x="61.6" y="62.5" transform="rotate(-90 61.6 62.5)">C170</text>
<text x="67.3" y="62.1" transform="rotate(-90 67.3 62.1)">10u 50V</text>
<text x="98.9" y="63.5">R40</text>
<text x="120" y="62.6" transform="rotate(-90 120 62.6)">C70</text>
<text x="125.7" y="62.1" transform="rotate(-90 125.7 62.1)">10u 50V</text>
<text x="154.8" y="63.5">R43</text>
<text x="210.7" y="63.5">R47</text>
<text x="233" y="62.6" transform="rotate(-90 233 62.6)">C73</text>
<text x="238.8" y="62.1" transform="rotate(-90 238.8 62.1)">10u 50V</text>
<text x="56.3" y="124.5" transform="rotate(-90 56.3 124.5)">D</text>
<text x="110.9" y="124.5" transform="rotate(-90 110.9 124.5)">D</text>
<text x="165.5" y="124.5" transform="rotate(-90 165.5 124.5)">D</text>
<text x="218.2" y="124.5" transform="rotate(-90 218.2 124.5)">D</text>
<text x="271.5" y="124.5" transform="rotate(-90 271.5 124.5)">D</text>
<text x="326.1" y="124.5" transform="rotate(-90 326.1 124.5)">D</text>
<text x="43" y="130.2">R54</text>
<text x="43.6" y="126.6">1K</text>
<text x="50.9" y="127.4">G</text>
<text x="59.3" y="126.4">Q13</text>
<text x="97" y="130.2">R56</text>
<text x="97.6" y="126.6">1K</text>
<text x="105.5" y="127.4">G</text>
<text x="113.9" y="126.4">Q14</text>
<text x="151.6" y="130.2">R41</text>
<text x="152.2" y="126.6">1K</text>
<text x="160.1" y="127.4">G</text>
<text x="168.6" y="126.4">Q15</text>
<text x="204.3" y="130.2">R45</text>
<text x="204.9" y="126.6">1K</text>
<text x="212.8" y="127.4">G</text>
<text x="221.3" y="126.4">Q16</text>
<text x="258.3" y="130.2">R50</text>
<text x="258.9" y="126.6">1K</text>
<text x="266.1" y="127.4">G</text>
<text x="274.6" y="126.4">Q17</text>
<text x="312.9" y="130.2">R52</text>
<text x="313.5" y="126.6">1K</text>
<text x="320.7" y="127.4">G</text>
<text x="329.2" y="126.4">Q18</text>
<text x="41.7" y="132.1">DMN6040SVT</text>
<text x="56.3" y="132.1" transform="rotate(-90 56.3 132.1)">S</text>
<text x="96.3" y="132.1">DMN6040SVT</text>
<text x="110.9" y="132.1" transform="rotate(-90 110.9 132.1)">S</text>
<text x="151" y="132.1">DMN6040SVT</text>
<text x="165.5" y="132.1" transform="rotate(-90 165.5 132.1)">S</text>
<text x="203.7" y="132.1">DMN6040SVT</text>
<text x="218.2" y="132.1" transform="rotate(-90 218.2 132.1)">S</text>
<text x="257" y="132.1">DMN6040SVT</text>
<text x="271.5" y="132.1" transform="rotate(-90 271.5 132.1)">S</text>
<text x="311.6" y="132.1">DMN6040SVT</text>
<text x="326.1" y="132.1" transform="rotate(-90 326.1 132.1)">S</text>
<text x="89.7" y="157.5">0u1 10V</text>
<text x="192.6" y="157.5">0u1 10V</text>
<text x="93.6" y="163.2">C71</text>
<text x="196.5" y="163.2">C74</text>
<text x="269.6" y="166">J52</text>
<text x="271.5" y="168.3">OUT 4- OUT 6 Select V</text>
<text x="269.6" y="179.9">J29</text>
<text x="270.8" y="182.3">OUT7-9 Select V</text>
<text x="27.9" y="197.4" transform="rotate(-90 27.9 197.4)">R57</text>
<text x="31.6" y="197.5" transform="rotate(-90 31.6 197.5)">10K</text>
<text x="34.3" y="197.4" transform="rotate(-90 34.3 197.4)">R58</text>
<text x="37.9" y="197.5" transform="rotate(-90 37.9 197.5)">10K</text>
<text x="40" y="197.4" transform="rotate(-90 40 197.4)">R59</text>
<text x="43.6" y="197.5" transform="rotate(-90 43.6 197.5)">10K</text>
<text x="45.7" y="197.4" transform="rotate(-90 45.7 197.4)">R39</text>
<text x="49.4" y="197.5" transform="rotate(-90 49.4 197.5)">10K</text>
<text x="52.1" y="197.9" transform="rotate(-90 52.1 197.9)">R116</text>
<text x="55.7" y="197.5" transform="rotate(-90 55.7 197.5)">10K</text>
<text x="57.8" y="197.9" transform="rotate(-90 57.8 197.9)">R118</text>
<text x="61.4" y="197.5" transform="rotate(-90 61.4 197.5)">10K</text>
<text x="138.4" y="198.1" transform="rotate(-90 138.4 198.1)">R44</text>
<text x="142.1" y="198.2" transform="rotate(-90 142.1 198.2)">10K</text>
<text x="144.1" y="198.1" transform="rotate(-90 144.1 198.1)">R48</text>
<text x="147.8" y="198.2" transform="rotate(-90 147.8 198.2)">10K</text>
<text x="149.2" y="198.1" transform="rotate(-90 149.2 198.1)">R51</text>
<text x="152.9" y="198.2" transform="rotate(-90 152.9 198.2)">10K</text>
<text x="154.3" y="198.1" transform="rotate(-90 154.3 198.1)">R53</text>
<text x="157.9" y="198.2" transform="rotate(-90 157.9 198.2)">10K</text>
<text x="160" y="198.6" transform="rotate(-90 160 198.6)">R243</text>
<text x="163.7" y="198.2" transform="rotate(-90 163.7 198.2)">10K</text>
<text x="63.5" y="230.8" transform="rotate(-90 63.5 230.8)">C199</text>
<text x="69.2" y="230.4" transform="rotate(-90 69.2 230.4)">0u1 10V</text>
<text x="79.5" y="237.7">470R</text>
<text x="52.7" y="240.8">U12A</text>
<text x="79.4" y="241.3">R186</text>
<text x="49.7" y="247.1">74HCT2G34GW,125</text>
<text x="53" y="249.6">U12B</text>
<text x="78.7" y="256.6">R185</text>
<text x="78.8" y="252.9">470R</text>
</g>
<g font-size="1.7" fill="#840000">
<text x="249.8" y="167.1">V_OUTLC1</text>
<text x="250.8" y="164.6">V_FUSED</text>
<text x="251.4" y="169.6">12V_EXT</text>
<text x="250.8" y="178.5">V_FUSED</text>
<text x="249.8" y="181.1">V_OUTLC2</text>
<text x="251.4" y="183.6">12V_EXT</text>
</g>
<g font-size="1.4" fill="#008484">
<text x="116.1" y="40.7" transform="rotate(-90 116.1 40.7)">D26</text>
<text x="172" y="40.7" transform="rotate(-90 172 40.7)">D27</text>
<text x="229.1" y="40.7" transform="rotate(-90 229.1 40.7)">D28</text>
<text x="121.2" y="47.7" transform="rotate(-90 121.2 47.7)">3A+ 60V+</text>
<text x="177" y="47.7" transform="rotate(-90 177 47.7)">3A+ 60V+</text>
<text x="234.2" y="47.7" transform="rotate(-90 234.2 47.7)">3A+ 60V+</text>
<text x="58.3" y="108.6" transform="rotate(-90 58.3 108.6)">D18</text>
<text x="63.4" y="110.5" transform="rotate(-90 63.4 110.5)">1A+ 60V+</text>
<text x="112.9" y="108.6" transform="rotate(-90 112.9 108.6)">D19</text>
<text x="118" y="110.5" transform="rotate(-90 118 110.5)">1A+ 60V+</text>
<text x="167.5" y="108.6" transform="rotate(-90 167.5 108.6)">D12</text>
<text x="172.6" y="110.5" transform="rotate(-90 172.6 110.5)">1A+ 60V+</text>
<text x="220.2" y="108.6" transform="rotate(-90 220.2 108.6)">D14</text>
<text x="225.3" y="110.5" transform="rotate(-90 225.3 110.5)">1A+ 60V+</text>
<text x="273.6" y="108.6" transform="rotate(-90 273.6 108.6)">D16</text>
<text x="278.6" y="110.5" transform="rotate(-90 278.6 110.5)">1A+ 60V+</text>
<text x="328.2" y="108.6" transform="rotate(-90 328.2 108.6)">D17</text>
<text x="333.2" y="110.5" transform="rotate(-90 333.2 110.5)">1A+ 60V+</text>
<text x="74.7" y="242.5">BAT54C</text>
<text x="77.3" y="248.3" transform="rotate(-90 77.3 248.3)">D34</text>
</g>
<g font-size="1.4" fill="#840000">
<text x="117.9" y="41.7" transform="rotate(-90 117.9 41.7)">1</text>
<text x="173.7" y="41.7" transform="rotate(-90 173.7 41.7)">1</text>
<text x="230.9" y="41.7" transform="rotate(-90 230.9 41.7)">1</text>
<text x="117.9" y="48.1" transform="rotate(-90 117.9 48.1)">2</text>
<text x="173.7" y="48.1" transform="rotate(-90 173.7 48.1)">2</text>
<text x="230.9" y="48.1" transform="rotate(-90 230.9 48.1)">2</text>
<text x="39" y="241.1">1</text>
<text x="49.1" y="241.1">6</text>
<text x="39" y="250">3</text>
<text x="49.1" y="250">4</text>
</g>
<g font-size=".3">
<text x="48.3" y="61">TR10_G</text>
<text x="104.1" y="61">TR1_G</text>
<text x="160" y="61">TR3_G</text>
<text x="215.9" y="61">TR5_G</text>
<text x="47.6" y="127.6">out4_g</text>
<text x="101.6" y="127.6">out5_g</text>
<text x="157.5" y="127.6">out6_g</text>
<text x="209.5" y="127.6">out7_g</text>
<text x="262.9" y="127.6">out8_g</text>
<text x="317.5" y="127.6">out9_g</text>
<text x="64.8" y="241.3">U12_OUTA</text>
<text x="64.8" y="250.2">U12_OUTB</text>
</g>
<text font-size=".3" fill="#840084" x="58.7" y="63.4">DMT6017LFV</text>
</svg>
